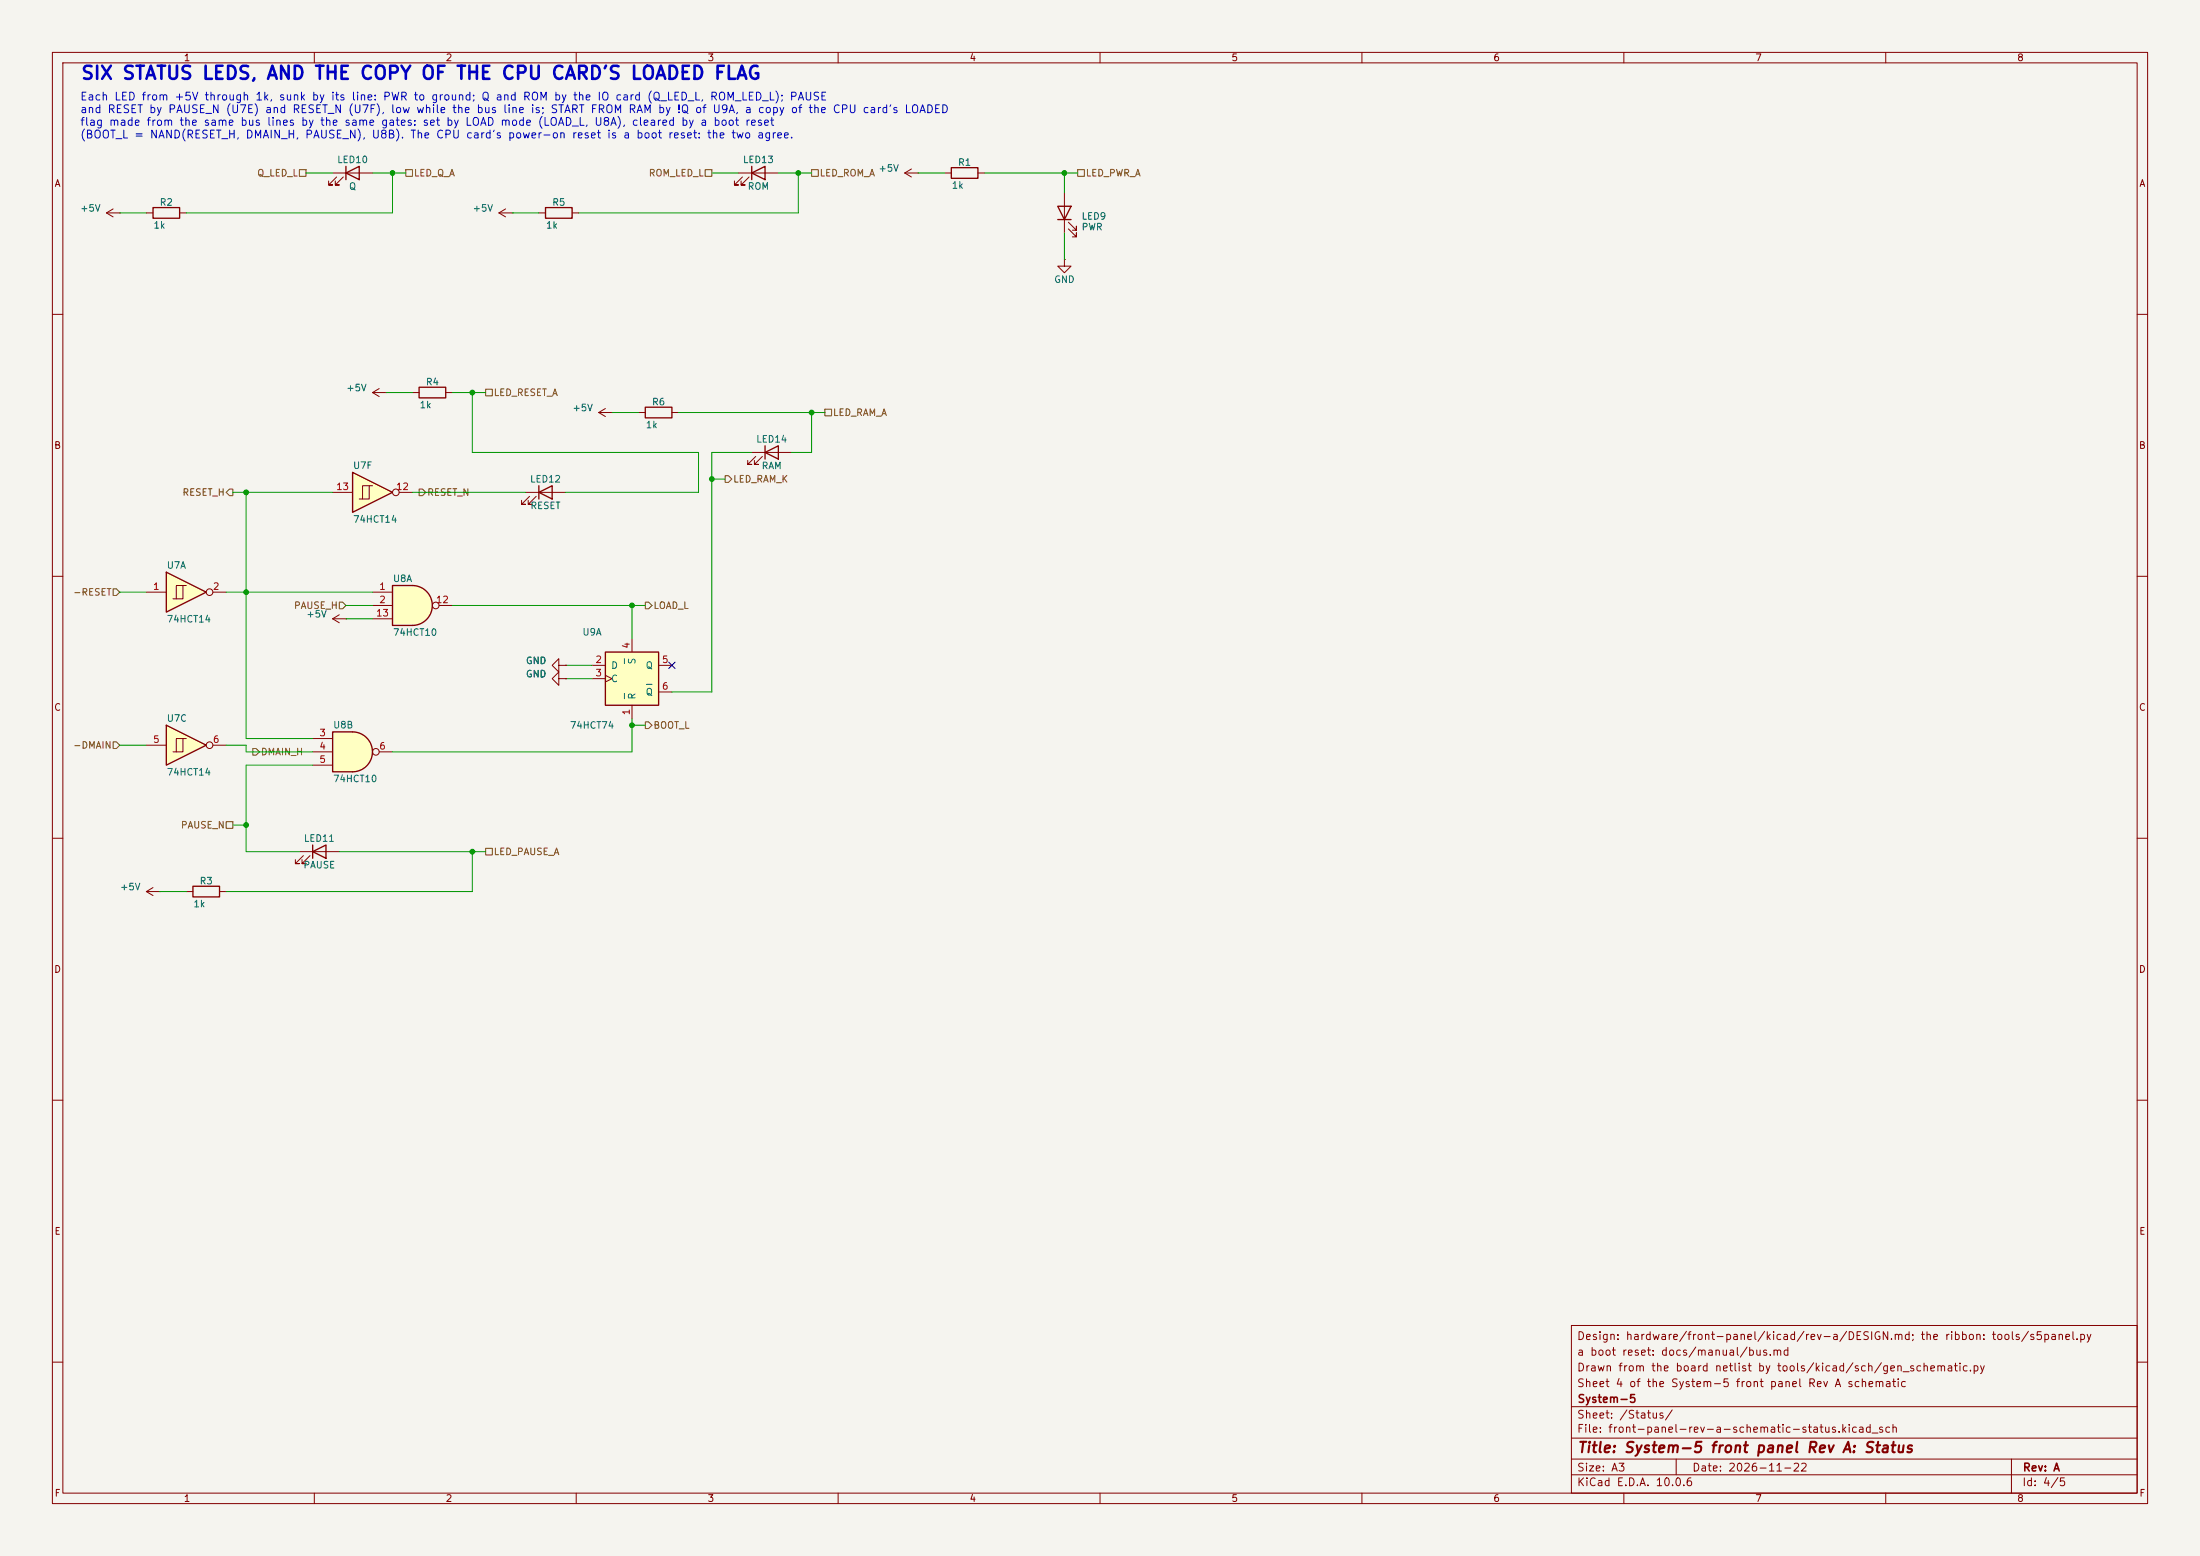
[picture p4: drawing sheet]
<svg xmlns="http://www.w3.org/2000/svg" width="420mm" height="297mm" viewBox="0 0 420 297" stroke-linecap="round" stroke-linejoin="round" font-family="sans-serif">
<path d="M0 0h420v297h-420z" fill="#f5f4ef" stroke="#f5f4ef" stroke-width=".19"/>
<g fill="none" stroke="#840000" stroke-width=".19">
<path d="M10 10h400v277h-400zM12 12h396v273h-396zM60 10v2M110 10v2M160 10v2M210 10v2M260 10v2M310 10v2M360 10v2M10 60h2M408 60h2M10 110h2"/>
<path d="M408 110h2M10 160h2M408 160h2M10 210h2M408 210h2M300 253h108v32h-108zM10 260h2M300 278.5h108M300 274.5h108M300 268.5h108M320 278.5v3M384 278.5v6.5"/>
<path d="M408 260h2M60 285v2M110 285v2M160 285v2M210 285v2M260 285v2M300 281.5h108M310 285v2M360 285v2"/>
</g>
<path d="M67.3 139.7a3.8 3.8 0 0 1 3.8 3.8 3.8 3.8 0 0 1-3.8 3.8z" fill="#ffffc2" stroke="#ffffc2" stroke-width=".19"/>
<path d="M63.5 139.7h3.8v7.6h-3.8z" fill="#ffffc2"/>
<path d="M29.2 39.6h5.1v2.1h-5.1zM181.6 32h5.1v2h-5.1zM146 86.4l2.6-1.3v2.5zM146 85.1v2.5M63.5 139.7h3.8a3.8 3.8 0 0 1 3.8 3.8 3.8 3.8 0 0 1-3.8 3.8h-3.8z" fill="none" stroke="#840000" stroke-width=".25"/>
<g fill="none" stroke="#840000" stroke-width=".19">
<path d="M172.7 33l1.3 .8M172.7 33h2.6M174 32.3l-1.3 .7M175.3 33h.1M180.3 33h1.3M186.7 33h1.3M27.9 40.6h1.3M34.3 40.6h1.3M203.2 49.5v1.3h1.3l-1.3 1.3-1.3-1.3h1.3M203.2 49.5h.1M143.5 86.4h7.6M144.3 87.1l-1.6 1.5h.8h-.8v-.7"/>
<path d="M145.5 87.1l-1.5 1.5h.8h-.8v-.7M59.7 141h3.8M59.7 143.5h3.8M59.7 146.1h3.8M72.4 143.5h2.5"/>
<circle cx="71.8" cy="143.5" r=".63"/>
</g>
<path d="M78.7 111.8a3.8 3.8 0 0 1 3.8 3.8 3.8 3.8 0 0 1-3.8 3.8z" fill="#ffffc2" stroke="#ffffc2" stroke-width=".19"/>
<path d="M74.9 111.8h3.8v7.6h-3.8z" fill="#ffffc2"/>
<path d="M74.9 111.8h3.8a3.8 3.8 0 0 1 3.8 3.8 3.8 3.8 0 0 1-3.8 3.8h-3.8zM59.7 162.6l2.5-1.3v2.5zM59.7 161.3v2.5" fill="none" stroke="#840000" stroke-width=".25"/>
<g fill="none" stroke="#840000" stroke-width=".19">
<path d="M63.5 118.1h2.5M63.5 118.1l1.3 .8M64.8 117.3l-1.3 .8M66 118.1h.1M71.1 113h3.8M71.1 115.6h3.8M71.1 118.1h3.8M83.8 115.6h2.6M57.1 162.6h7.7M57.9 163.3l-1.5 1.5h.7h-.7v-.7M59.2 163.3l-1.5 1.5h.7h-.7v-.7"/>
<circle cx="83.2" cy="115.6" r=".63"/>
</g>
<path d="M31.7 138.4l7.7 3.8-7.7 3.9z" fill="#ffffc2"/>
<path d="M31.7 138.4l7.7 3.8-7.7 3.9z" fill="none" stroke="#840000" stroke-width=".25"/>
<g fill="none" stroke="#840000" stroke-width=".19">
<path d="M27.9 142.2h3.8M34.9 141h-1.2v2.5M35.6 141h-.7v2.5h-1.9M40.6 142.2h2.6"/>
<circle cx="40" cy="142.2" r=".63"/>
</g>
<path d="M31.7 109.2l7.7 3.8-7.7 3.8z" fill="#ffffc2"/>
<path d="M102.9 94l2.5-1.3v2.6zM102.9 92.7v2.6M31.7 109.2l7.7 3.8-7.7 3.8zM36.8 169.2h5.1v2h-5.1z" fill="none" stroke="#840000" stroke-width=".25"/>
<g fill="none" stroke="#840000" stroke-width=".19">
<path d="M100.3 94h7.6M101.1 94.7l-1.5 1.6h.7h-.7v-.8M102.4 94.7l-1.6 1.6h.8h-.8v-.8M27.9 113h3.8M34.9 111.8h-1.2v2.5M35.6 111.8h-.7v2.5h-1.9M40.6 113h2.6M27.9 170.2l1.3 .7M27.9 170.2h2.6M29.2 169.4l-1.3 .8M30.5 170.2h.1M35.6 170.2h1.2"/>
<path d="M41.9 170.2h1.3"/>
<circle cx="40" cy="113" r=".63"/>
</g>
<path d="M115.6 124.5h10.1v10.1h-10.1z" fill="#ffffc2"/>
<path d="M104.1 39.6h5.1v2.1h-5.1zM143.5 33l2.5-1.2v2.5zM143.5 31.8v2.5M201.9 39.4h2.6l-1.3 2.5zM201.9 41.9h2.6M80 73.9h5.1v2h-5.1zM123.2 77.7h5.1v2.1h-5.1zM115.6 124.5h10.1v10.1h-10.1z" fill="none" stroke="#840000" stroke-width=".25"/>
<g fill="none" stroke="#840000" stroke-width=".19">
<path d="M96.5 39.9l-1.3 .7M141 33h7.6M141.7 33.8l-1.5 1.5h.8h-.8v-.8M143 33.8l-1.5 1.5h.7h-.7v-.8M203.2 36.8v7.7M95.2 40.6l1.3 .8M95.2 40.6h2.6M97.8 40.6h.1M102.9 40.6h1.2M109.2 40.6h1.3M204 43.7l1.5 1.5v-.7v.7h-.8M204 42.4l1.5 1.5v-.7v.7h-.8"/>
<path d="M78.7 74.9h1.3M85.1 74.9h1.3M114.3 78.7l1.3 .8M114.3 78.7h2.5M115.6 78l-1.3 .7M116.8 78.7h.1M121.9 78.7h1.3M128.3 78.7h1.2M106.7 129.5v-1.2l-1.3 1.2 1.3 1.3v-1.3h1.2M106.7 127v-1.3l-1.3 1.3 1.3 1.3v-1.3h1.2M107.9 129.5h.1M107.9 127h.1"/>
<path d="M113 127h2.6M113 129.5h2.6M115.6 128.9l1.2 .6-1.2 .7M120.6 121.9v2.6M120.6 134.6v2.6M125.7 127h2.6M125.7 132.1h2.6"/>
</g>
<path d="M119.2 125.7v1M119.2 132.4v1M123.4 130.6h1.1" fill="none" stroke="#006464" stroke-width=".19"/>
<path d="M67.3 90.2l7.6 3.8-7.6 3.8z" fill="#ffffc2"/>
<path d="M66 33l2.6-1.2v2.5zM66 31.8v2.5M67.3 90.2l7.6 3.8-7.6 3.8z" fill="none" stroke="#840000" stroke-width=".25"/>
<g fill="none" stroke="#840000" stroke-width=".19">
<path d="M21.6 39.9l-1.3 .7M63.5 33h7.6M64.3 33.8l-1.6 1.5h.8h-.8v-.8M65.5 33.8l-1.5 1.5h.8h-.8v-.8M20.3 40.6l1.3 .8M20.3 40.6h2.6M22.9 40.6h.1M71.1 74.9l1.3 .8M71.1 74.9h2.6M72.4 74.2l-1.3 .7M73.7 74.9h.1M63.5 94h3.8"/>
<path d="M70.5 92.7h-1.3v2.6M71.1 92.7h-.6v2.6h-1.9M76.2 94h2.5M107.9 127h.1M107.9 129.5h.1"/>
<circle cx="75.6" cy="94" r=".63"/>
</g>
<g fill="none" stroke="#725600" stroke-width=".19">
<path d="M57.1 32.4h1.3v1.3h-1.3zM77.5 32.4h1.2v1.3h-1.2zM134.6 32.4h1.3v1.3h-1.3zM154.9 32.4h1.3v1.3h-1.3zM205.7 32.4h1.3v1.3h-1.3zM92.7 74.3h1.3v1.3h-1.3zM157.5 78.1h1.2v1.3h-1.2zM43.8 93.3h.6v1.3h-.6l-.6-.6zM80 93.3h.6l.7 .7-.7 .6h-.6zM138.4 90.8h.7l.6 .6-.6 .7h-.7zM21.6 112.4h.6l.7 .6-.7 .7h-.6zM64.8 114.9h.6l.6 .7-.6 .6h-.6z"/>
<path d="M123.2 114.9h.6l.7 .7-.7 .6h-.6zM123.2 137.8h.6l.7 .6-.7 .7h-.6zM21.6 141.6h.6l.7 .6-.7 .7h-.6zM43.2 156.8h1.2v1.3h-1.2zM48.3 142.9h.6l.6 .6-.6 .6h-.6zM92.7 161.9h1.3v1.3h-1.3z"/>
</g>
<g fill="none" stroke="#009600" stroke-width=".19">
<path d="M58.4 33h5.1M71.1 33h6.4M74.9 33v7.6h-39.3M135.9 33h5.1M148.6 33h6.3M152.4 33v7.6h-41.9M175.3 33h5M188 33h17.7M203.2 33v3.8M22.9 40.6h5M97.8 40.6h5.1M203.2 44.5v5"/>
<path d="M73.7 74.9h5M86.4 74.9h6.3M90.2 74.9v11.5h43.1v7.6h-25.4M116.8 78.7h5.1M129.5 78.7h28M154.9 78.7v7.7h-3.8M44.4 94h19.1M47 94v47h12.7M78.7 94h21.6M135.9 91.4h2.5M143.5 86.4h-7.6v45.7h-7.6M22.9 113h5"/>
<path d="M43.2 113h27.9M66 115.6h5.1M66 118.1h5.1M86.4 115.6h36.8M120.6 115.6v6.3M107.9 129.5h5.1M107.9 127h5.1M120.6 137.2v6.3h-45.7M120.6 138.4h2.6M22.9 142.2h5M43.2 142.2h3.8v1.3h12.7M44.4 157.5h2.6"/>
<path d="M59.7 146.1h-12.7v16.5h10.1M30.5 170.2h5.1M64.8 162.6h27.9M90.2 162.6v7.6h-47"/>
</g>
<path d="M127.7 126.4l1.2 1.2M128.9 126.4l-1.2 1.2" fill="none" stroke="#000084" stroke-width=".19"/>
<g fill="#009600" stroke="#009600" stroke-width=".19">
<circle cx="203.2" cy="33" r=".46"/>
<circle cx="152.4" cy="33" r=".46"/>
<circle cx="135.9" cy="91.4" r=".46"/>
<circle cx="154.9" cy="78.7" r=".46"/>
<circle cx="47" cy="113" r=".46"/>
<circle cx="74.9" cy="33" r=".46"/>
<circle cx="47" cy="94" r=".46"/>
<circle cx="90.2" cy="74.9" r=".46"/>
<circle cx="120.6" cy="115.6" r=".46"/>
<circle cx="120.6" cy="138.4" r=".46"/>
<circle cx="47" cy="157.5" r=".46"/>
<circle cx="90.2" cy="162.6" r=".46"/>
</g>
<text font-size="2.5" fill="#0000c2" x="15.3" y="15.8">SIX STATUS LEDS, AND THE COPY OF THE CPU CARD'S LOADED FLAG</text>
<text font-size="2" fill="#840000" x="301" y="277.8">Title: System-5 front panel Rev A: Status</text>
<g font-size="1.5" fill="#0000c2">
<text x="15.2" y="19.5">Each LED from +5V through 1k, sunk by its line: PWR to ground; Q and ROM by the IO card (Q_LED_L, ROM_LED_L); PAUSE</text>
<text x="15.2" y="22">and RESET by PAUSE_N (U7E) and RESET_N (U7F), low while the bus line is; START FROM RAM by !Q of U9A, a copy of the CPU card's LOADED</text>
<text x="15.2" y="24.4">flag made from the same bus lines by the same gates: set by LOAD mode (LOAD_L, U8A), cleared by a boot reset</text>
<text x="15.2" y="26.8">(BOOT_L = NAND(RESET_H, DMAIN_H, PAUSE_N), U8B). The CPU card's power-on reset is a boot reset: the two agree.</text>
</g>
<g font-size="1.5" fill="#840000">
<text x="300.9" y="256.1">Design: hardware/front-panel/kicad/rev-a/DESIGN.md; the ribbon: tools/s5panel.py</text>
<text x="300.9" y="262.1">Drawn from the board netlist by tools/kicad/sch/gen_schematic.py</text>
<text x="300.9" y="259.1">a boot reset: docs/manual/bus.md</text>
<text x="300.9" y="265.1">Sheet 4 of the System-5 front panel Rev A schematic</text>
<text x="301" y="268.1">System-5</text>
<text x="300.9" y="273.8">File: front-panel-rev-a-schematic-status.kicad_sch</text>
<text x="300.9" y="271.1">Sheet: /Status/</text>
<text x="300.9" y="281.2">Size: A3</text>
<text x="322.9" y="281.2">Date: 2026-11-22</text>
<text x="386" y="281.2">Rev: A</text>
<text x="300.9" y="284">KiCad E.D.A. 10.0.6</text>
<text x="385.9" y="284">Id: 4/5</text>
</g>
<g font-size="1.3" fill="#840000">
<text x="35" y="12">1</text>
<text x="85" y="12">2</text>
<text x="135" y="12">3</text>
<text x="185" y="12">4</text>
<text x="235" y="12">5</text>
<text x="285" y="12">6</text>
<text x="335" y="12">7</text>
<text x="385" y="12">8</text>
<text x="10.3" y="36">A</text>
<text x="408.3" y="36">A</text>
<text x="10.2" y="86">B</text>
<text x="408.2" y="86">B</text>
<text x="10.2" y="136">C</text>
<text x="408.2" y="136">C</text>
<text x="10.2" y="186">D</text>
<text x="408.2" y="186">D</text>
<text x="10.3" y="236">E</text>
<text x="408.3" y="236">E</text>
<text x="10.3" y="286">F</text>
<text x="35" y="287">1</text>
<text x="85" y="287">2</text>
<text x="135" y="287">3</text>
<text x="185" y="287">4</text>
<text x="235" y="287">5</text>
<text x="285" y="287">6</text>
<text x="335" y="287">7</text>
<text x="385" y="287">8</text>
<text x="408.3" y="286">F</text>
</g>
<g font-size="1.3" fill="#725600">
<text x="49" y="34">Q_LED_L</text>
<text x="78.9" y="34">LED_Q_A</text>
<text x="123.7" y="34">ROM_LED_L</text>
<text x="156.4" y="34">LED_ROM_A</text>
<text x="207.2" y="34">LED_PWR_A</text>
<text x="94.1" y="75.9">LED_RESET_A</text>
<text x="158.9" y="79.7">LED_RAM_A</text>
<text x="34.7" y="94.9">RESET_H</text>
<text x="81.4" y="94.9">RESET_N</text>
<text x="139.9" y="92.4">LED_RAM_K</text>
<text x="13.9" y="114">-RESET</text>
<text x="56" y="116.5">PAUSE_H</text>
<text x="124.6" y="116.5">LOAD_L</text>
<text x="13.9" y="143.2">-DMAIN</text>
<text x="124.6" y="139.4">BOOT_L</text>
<text x="49.7" y="144.5">DMAIN_H</text>
<text x="34.4" y="158.4">PAUSE_N</text>
<text x="94.1" y="163.5">LED_PAUSE_A</text>
</g>
<g font-size="1.3" fill="#006464">
<text x="64.2" y="31.4">LED10</text>
<text x="141.7" y="31.4">LED13</text>
<text x="167.6" y="33.1">+5V</text>
<text x="182.8" y="32">R1</text>
<text x="15.2" y="40.7">+5V</text>
<text x="30.4" y="39.6">R2</text>
<text x="66.5" y="36.5">Q</text>
<text x="90.1" y="40.7">+5V</text>
<text x="105.3" y="39.6">R5</text>
<text x="142.6" y="36.5">ROM</text>
<text x="181.6" y="36.3">1k</text>
<text x="29.2" y="43.9">1k</text>
<text x="104.1" y="43.9">1k</text>
<text x="206.4" y="42.2">LED9</text>
<text x="206.4" y="44.3">PWR</text>
<text x="201.1" y="54.3">GND</text>
<text x="66" y="75">+5V</text>
<text x="81.2" y="73.9">R4</text>
<text x="124.4" y="77.7">R6</text>
<text x="80" y="78.2">1k</text>
<text x="109.2" y="78.8">+5V</text>
<text x="123.2" y="82">1k</text>
<text x="67.3" y="89.8">U7F</text>
<text x="144.3" y="84.8">LED14</text>
<text x="145.3" y="89.9">RAM</text>
<text x="101.1" y="92.4">LED12</text>
<text x="67.3" y="100.1">74HCT14</text>
<text x="101.1" y="97.5">RESET</text>
<text x="31.7" y="108.9">U7A</text>
<text x="74.9" y="111.4">U8A</text>
<text x="31.7" y="119.1">74HCT14</text>
<text x="58.4" y="118.2">+5V</text>
<text x="74.9" y="121.7">74HCT10</text>
<text x="111.1" y="121.6">U9A</text>
<text x="100.3" y="129.6">GND</text>
<text x="100.3" y="127.1">GND</text>
<text x="116.6" y="128">D</text>
<text x="116.6" y="130.5">C</text>
<text x="121.6" y="126.9" transform="rotate(-90 121.6 126.9)">S</text>
<text x="123.2" y="128">Q</text>
<text x="121.6" y="133.6" transform="rotate(-90 121.6 133.6)">R</text>
<text x="123.2" y="133">Q</text>
<text x="31.7" y="138.1">U7C</text>
<text x="63.5" y="139.3">U8B</text>
<text x="108.7" y="139.4">74HCT74</text>
<text x="31.7" y="148.3">74HCT14</text>
<text x="63.5" y="149.6">74HCT10</text>
<text x="57.9" y="161">LED11</text>
<text x="57.8" y="166.1">PAUSE</text>
<text x="22.8" y="170.2">+5V</text>
<text x="36.8" y="173.5">1k</text>
<text x="38" y="169.1">R3</text>
</g>
<g font-size="1.3" fill="#a90000">
<text x="64.1" y="93.8">13</text>
<text x="75.5" y="93.8">12</text>
<text x="29.1" y="112.9">1</text>
<text x="40.5" y="112.9">2</text>
<text x="72.3" y="112.9">1</text>
<text x="71.7" y="118">13</text>
<text x="72.3" y="115.4">2</text>
<text x="83.1" y="115.4">12</text>
<text x="120.5" y="123.9" transform="rotate(-90 120.5 123.9)">4</text>
<text x="113.6" y="126.9">2</text>
<text x="113.6" y="129.4">3</text>
<text x="126.3" y="126.9">5</text>
<text x="126.3" y="131.9">6</text>
<text x="120.5" y="136.6" transform="rotate(-90 120.5 136.6)">1</text>
<text x="29.1" y="142.1">5</text>
<text x="40.5" y="142.1">6</text>
<text x="60.9" y="140.8">3</text>
<text x="60.9" y="143.4">4</text>
<text x="72.3" y="143.4">6</text>
<text x="60.9" y="145.9">5</text>
</g>
</svg>
